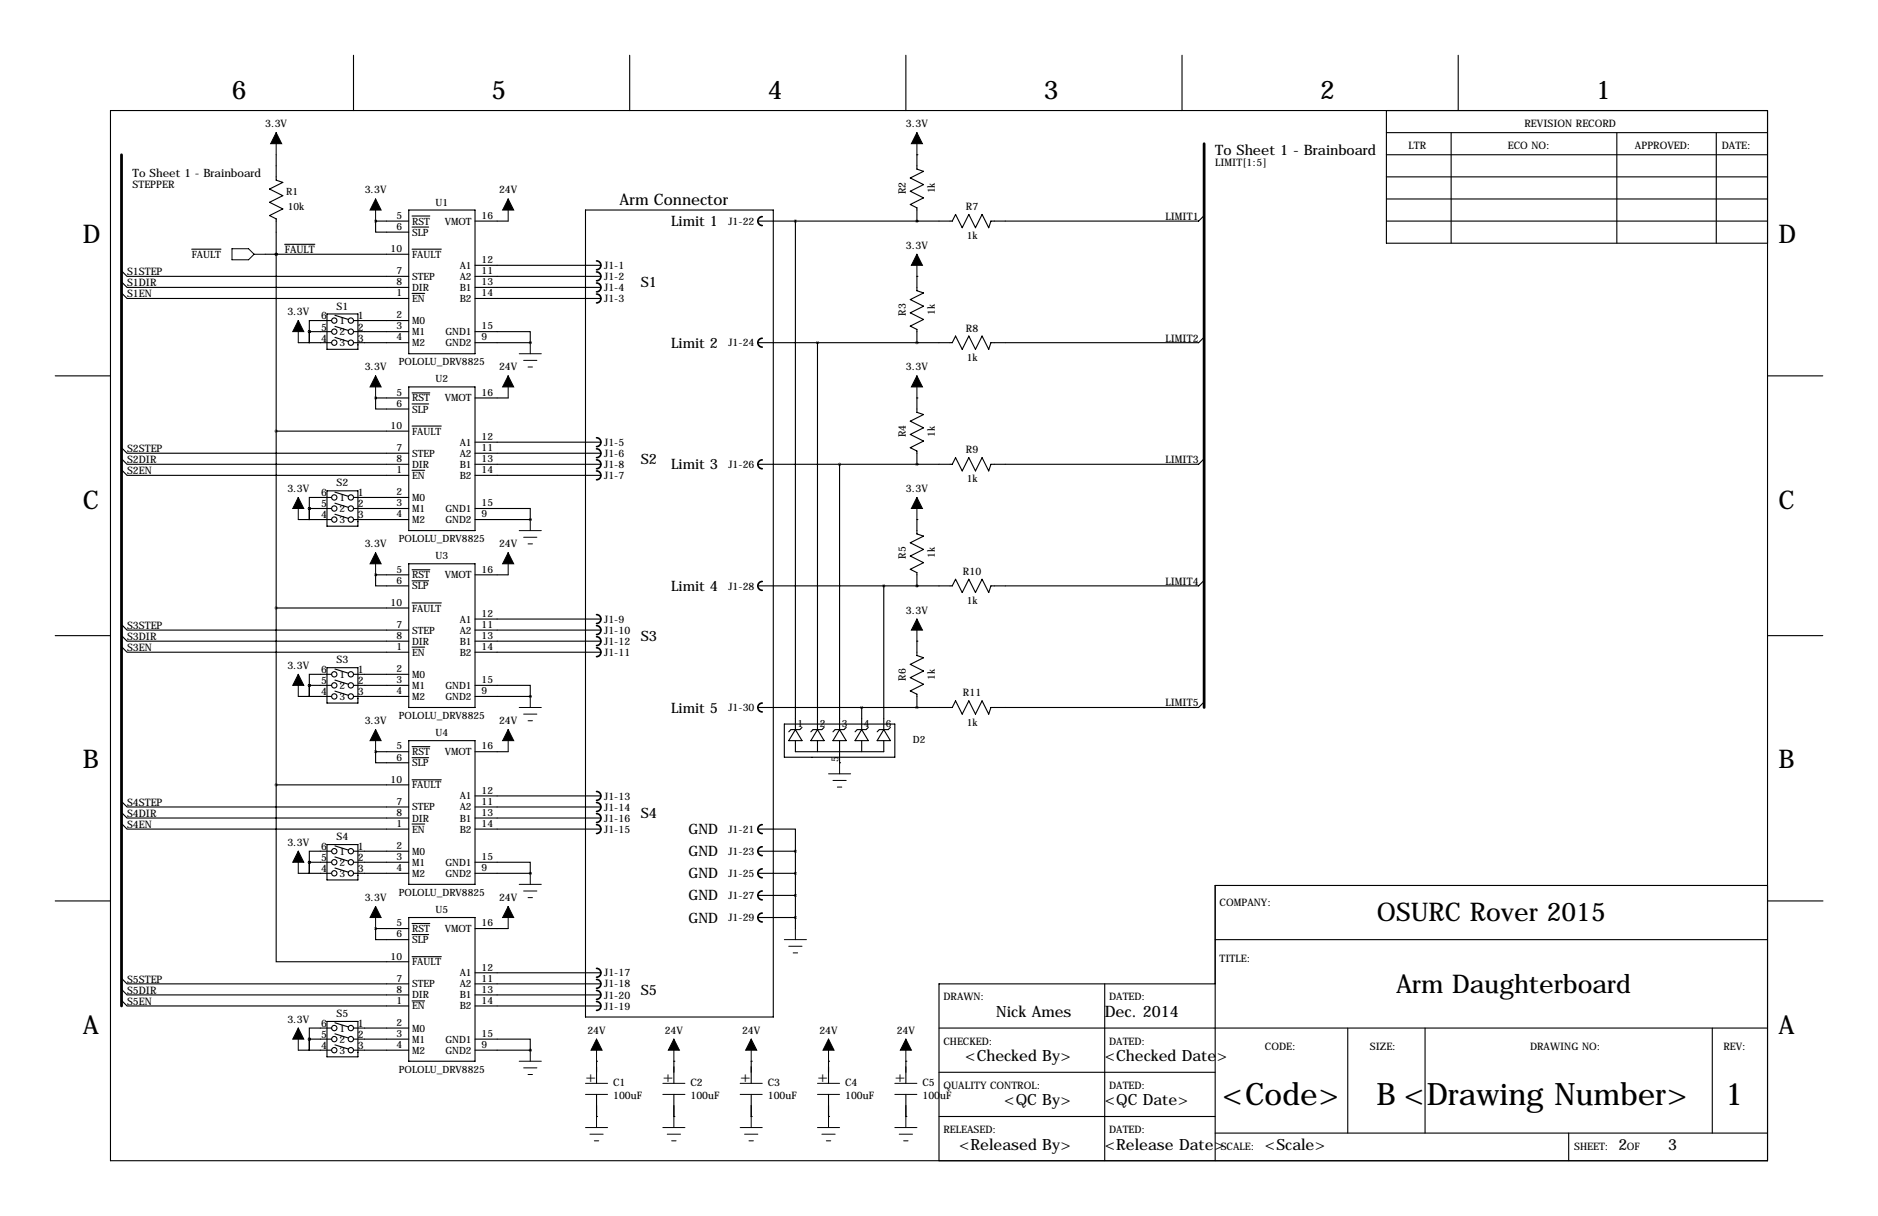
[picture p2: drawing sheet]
<svg xmlns="http://www.w3.org/2000/svg" width="432mm" height="279mm" viewBox="0 0 432 279" stroke-linecap="round" stroke-linejoin="round" font-family="sans-serif">
<g fill="none" stroke="#000" stroke-width=".25">
<path d="M81.3 12.7v12.7M144.8 12.7v12.7M208.3 12.7v12.7M271.8 12.7v12.7M335.3 12.7v12.7M25.4 25.4h381v241.3h-381zM63.5 35.6v5.8l1.5 .5-3 1.5 3 1.6-3 1.5 3 1.5-3 1.5 1.5 .8v130M210.8 35.6h.1M210.8 35.6v3.3l1.5 .5-3 1.5 3 1.5-3 1.5 3 1.6-3 1.5 1.5 .8v3M318.8 30.5h87.6M318.8 35.6h87.6M318.8 25.4v30.5h87.6"/>
<path d="M333.7 30.5v25.4M371.8 30.5v25.4M394.6 30.5v25.4M44.1 57.3h6.7M61 58.4h33M63.5 58.4h.1M65.5 56.1h6.9M86.4 50.8v2.5h7.6M86.4 50.8h.1M86.4 50.8h7.6M94 48.3h15.2v33h-15.2zM94.7 52.2h3.9"/>
<path d="M94.7 49.6h4.1M94.7 57.3h6.8M109.2 50.8h7.6M134.6 48.3h43.2v185.4h-43.2zM182.9 50.8v116.8M210.8 50.8h.1M276.9 49.5l-1.3 1.3h-47.8l-.5 1.5-1.5-3-1.5 3-1.5-3-1.6 3-1.5-3-.8 1.5h-44.7M318.8 45.7h87.6M318.8 50.8h87.6M318.8 40.6h87.6M27.9 62.2l1.3 1.3h64.8M27.9 64.8l1.3 1.2h64.8"/>
<path d="M27.9 67.3l1.3 1.3h64.8M71.1 76.2v2.5h5.1M71.1 76.2v2.5h-2.5M71.1 76.2h.1M71.1 76.2h5.1M75.2 72.1h7.1v8.2h-7.1zM76.2 73.7h-5.1v2.5M77 72.4l3.1 1M77 75l3.1 .9M77 77.5l3.1 1M81.3 73.7h12.7M81.3 76.2h12.7"/>
<path d="M81.3 78.7h12.7M94.7 67.4h2.9M109.2 76.2h12.7v2.5M109.2 63.5h29M109.2 66h29M109.2 78.7h12.7M109.2 68.6h29M109.2 61h29M121.9 78.7h.1M188 78.7v88.9M210.8 63.5h.1M210.8 78.7h.1"/>
<path d="M210.8 63.5v3.3l1.5 .5-3 1.5 3 1.6-3 1.5 3 1.5-3 1.5 1.5 .8v3M276.9 77.5l-1.3 1.2h-47.8l-.5 1.6-1.5-3.1-1.5 3.1-1.5-3.1-1.6 3.1-1.5-3.1-.8 1.5h-44.7M12.7 86.4h12.7M63.5 99.1h30.5M86.4 91.4v2.6h7.6M86.4 91.4h.1M86.4 91.4h7.6M94 88.9h15.2v33h-15.2zM94.7 92.8h3.9M94.7 90.3h4.1M94.7 97.9h6.8M109.2 91.4h7.6"/>
<path d="M210.8 91.4h.1M210.8 91.4v3.3l1.5 .5-3 1.6 3 1.5-3 1.5 3 1.5-3 1.6 1.5 .7v3.1M406.4 86.4h12.7M27.9 102.9l1.3 1.2h64.8M27.9 105.4l1.3 1.3h64.8M27.9 107.9l1.3 1.3h64.8M71.1 116.8v2.6h5.1M71.1 116.8v2.6h-2.5M71.1 116.8h.1M71.1 116.8h5.1M75.2 112.8h7.1v8.1h-7.1zM76.2 114.3h-5.1v2.5"/>
<path d="M77 113.1l3.1 .9M77 115.6l3.1 1M77 118.2l3.1 .9M81.3 114.3h12.7M81.3 116.8h12.7M81.3 119.4h12.7M94.7 108.1h2.9M109.2 116.8h12.7v2.6M109.2 101.6h29M109.2 104.1h29M109.2 109.2h29M109.2 106.7h29"/>
<path d="M109.2 119.4h12.7M121.9 119.4h.1M193 106.7v60.9M210.8 106.7h.1M210.8 119.4h.1M210.8 119.4v3.3l1.5 .5-3 1.5 3 1.5-3 1.6 3 1.5-3 1.5 1.5 .8v3M276.9 105.4l-1.3 1.3h-47.8l-.5 1.5-1.5-3-1.5 3-1.5-3-1.6 3-1.5-3-.8 1.5h-44.7M63.5 139.7h30.5M86.4 132.1v2.5h7.6M86.4 132.1h.1M86.4 132.1h7.6M94 129.5h15.2v33.1h-15.2z"/>
<path d="M94.7 133.5h3.9M94.7 130.9h4.1M94.7 138.5h6.8M109.2 132.1h7.6M203.2 134.6v33M210.8 134.6h.1M276.9 133.3l-1.3 1.3h-47.8l-.5 1.5-1.5-3-1.5 3-1.5-3-1.6 3-1.5-3-.8 1.5h-44.7M12.7 146h12.7M27.9 143.5l1.3 1.3h64.8M27.9 146l1.3 1.3h64.8M27.9 148.6l1.3 1.3h64.8M71.1 157.5v2.5h5.1"/>
<path d="M71.1 157.5v2.5h-2.5M71.1 157.5h.1M71.1 157.5h5.1M75.2 153.4h7.1v8.1h-7.1zM76.2 154.9h-5.1v2.6M77 153.7l3.1 1M77 156.3l3.1 .9M77 158.8l3.1 1M81.3 154.9h12.7M81.3 157.5h12.7M94.7 148.7h2.9M109.2 157.5h12.7v2.5"/>
<path d="M109.2 142.2h29M109.2 144.8h29M109.2 149.9h29M109.2 147.3h29M210.8 147.3h.1M210.8 147.3v3.3l1.5 .5-3 1.6 3 1.5-3 1.5 3 1.5-3 1.6 1.5 .7v3.1M406.4 146h12.7M81.3 160h12.7M86.4 172.7v2.6h7.6M86.4 172.7h.1M86.4 172.7h7.6M94 170.2h15.2v33h-15.2z"/>
<path d="M94.7 174.1h3.9M94.7 171.6h4.1M94.7 179.2h6.8M109.2 160h12.7M109.2 172.7h7.6M121.9 160h.1M180.3 166.4h25.4v7.6h-25.4zM182.9 167.6l1.5 2.6h-3zM182.9 170.2v2.5h20.3v-2.5M184.4 167.1l-.5 .5h-2l-.5 .5M188 167.6l1.5 2.6h-3.1zM188 170.2v2.5"/>
<path d="M189.5 167.1l-.5 .5h-2.1l-.5 .5M193 175.3h.1M193 167.6l1.6 2.6h-3.1zM193 170.2v5.1M194.6 167.1l-.5 .5h-2.1l-.5 .5M198.1 167.6l1.5 2.6h-3zM198.1 162.6v5M198.1 170.2v2.5M199.6 167.1l-.5 .5h-2l-.5 .5M203.2 167.6l1.5 2.6h-3zM204.7 167.1l-.5 .5h-2l-.5 .5M210.8 162.6h.1"/>
<path d="M276.9 161.3l-1.3 1.3h-47.8l-.5 1.5-1.5-3.1-1.5 3.1-1.5-3.1-1.6 3.1-1.5-3.1-.8 1.6h-44.7M27.9 184.1l1.3 1.3h64.8M27.9 186.7l1.3 1.3h64.8M27.9 189.2l1.3 1.3h64.8M63.5 180.3v40.7h30.5M63.5 180.3h30.5M71.1 198.1v2.6h5.1M71.1 198.1v2.6h-2.5M71.1 198.1h.1M71.1 198.1h5.1M75.2 194.1h7.1v8.1h-7.1zM76.2 195.6h-5.1v2.5"/>
<path d="M77 194.4l3.1 .9M77 196.9l3.1 1M77 199.4l3.1 1M81.3 195.6h12.7M81.3 198.1h12.7M94.7 189.3h2.9M109.2 198.1h12.7v2.6M109.2 182.9h29M109.2 185.4h29M109.2 190.5h29M109.2 188h29M174.2 190.5h8.7v5.1"/>
<path d="M174.2 195.6h8.7M182.9 195.6v17.8M12.7 207h12.7M81.3 200.7h12.7M86.4 213.4v2.5h7.6M86.4 213.4h.1M86.4 213.4h7.6M94 210.8h15.2v33h-15.2zM94.7 214.7h3.9M94.7 212.2h4.1M94.7 219.8h6.8M109.2 200.7h12.7"/>
<path d="M109.2 213.4h7.6M121.9 200.7h.1M174.2 200.7h8.7M174.2 205.7h8.7M174.2 210.8h8.7M279.4 215.9h127M406.4 203.5h-127v63.2M406.5 207h12.7M27.9 224.8l1.3 1.3h64.8M27.9 227.3l1.3 1.3h64.8M27.9 229.9l1.3 1.2h64.8M71.1 238.8v2.5h5.1"/>
<path d="M71.1 238.8v2.5h-2.5M71.1 238.8h.1M71.1 238.8h5.1M75.2 234.7h7.1v8.1h-7.1zM76.2 236.2h-5.1v2.6M77 235l3.1 1M77 237.5l3.1 1M81.3 236.2h12.7M81.3 238.8h12.7M94.7 230h2.9M109.2 238.8h12.7v2.5M109.2 226.1h29"/>
<path d="M109.2 223.5h29M109.2 231.1h29M109.2 228.6h29M215.9 236.2h190.5M254 226.1v40.6M279.4 226.1h-63.5v40.6M309.9 236.2v24.1M327.7 236.2v24.1M393.7 236.2v24.1M77 240.1l3.1 .9M81.3 241.3h12.7M109.2 241.3h12.7"/>
<path d="M121.9 241.3h.1M137.2 256.5h.1M137.2 243.8h.1M137.2 243.8v5.1M137.2 251.5v5M154.9 256.5h.1M154.9 243.8h.1M154.9 243.8v5.1M154.9 251.5v5M172.7 256.5h.1M172.7 243.8h.1M172.7 243.8v5.1"/>
<path d="M172.7 251.5v5M190.5 256.5h.1M190.5 243.8h.1M190.5 243.8v5.1M190.5 251.5v5M208.3 256.5h.1M208.3 243.8h.1M208.3 243.8v5.1M208.3 251.5v5M215.9 246.4h63.5M215.9 256.5h63.5M279.4 260.3h127"/>
<path d="M360.7 260.3v6.4"/>
<circle cx="76.9" cy="76.2" r=".61"/>
<circle cx="76.9" cy="78.7" r=".61"/>
<circle cx="76.9" cy="73.7" r=".61"/>
<circle cx="80.7" cy="76.2" r=".61"/>
<circle cx="80.7" cy="78.7" r=".61"/>
<circle cx="80.7" cy="73.7" r=".61"/>
<circle cx="76.9" cy="116.8" r=".61"/>
<circle cx="76.9" cy="114.3" r=".61"/>
<circle cx="76.9" cy="119.4" r=".61"/>
<circle cx="80.7" cy="116.8" r=".61"/>
<circle cx="80.7" cy="114.3" r=".61"/>
<circle cx="80.7" cy="119.4" r=".61"/>
<circle cx="76.9" cy="154.9" r=".61"/>
<circle cx="76.9" cy="157.5" r=".61"/>
<circle cx="80.7" cy="154.9" r=".61"/>
<circle cx="80.7" cy="157.5" r=".61"/>
<circle cx="76.9" cy="160" r=".61"/>
<circle cx="80.7" cy="160" r=".61"/>
<circle cx="76.9" cy="198.1" r=".61"/>
<circle cx="76.9" cy="195.6" r=".61"/>
<circle cx="80.7" cy="198.1" r=".61"/>
<circle cx="80.7" cy="195.6" r=".61"/>
<circle cx="76.9" cy="200.7" r=".61"/>
<circle cx="80.7" cy="200.7" r=".61"/>
<circle cx="76.9" cy="238.8" r=".61"/>
<circle cx="76.9" cy="236.2" r=".61"/>
<circle cx="80.7" cy="238.8" r=".61"/>
<circle cx="80.7" cy="236.2" r=".61"/>
<circle cx="76.9" cy="241.3" r=".61"/>
<circle cx="80.7" cy="241.3" r=".61"/>
</g>
<g fill="none" stroke="#000" stroke-width=".38">
<path d="M137.2 59.9a1.02 1.02 0 0 1 1 1.1 1.02 1.02 0 0 1-1 1M175.3 49.8a1.02 1.02 0 0 0-1.1 1 1.02 1.02 0 0 0 1.1 1M137.2 62.5a1.02 1.02 0 0 1 1 1 1.02 1.02 0 0 1-1 1M137.2 67.6a1.02 1.02 0 0 1 1 1 1.02 1.02 0 0 1-1 1M137.2 65a1.02 1.02 0 0 1 1 1 1.02 1.02 0 0 1-1 1.1M175.3 77.7a1.02 1.02 0 0 0-1.1 1 1.02 1.02 0 0 0 1.1 1.1M137.2 100.6a1.02 1.02 0 0 1 1 1 1.02 1.02 0 0 1-1 1M137.2 103.1a1.02 1.02 0 0 1 1 1 1.02 1.02 0 0 1-1 1.1M137.2 108.2a1.02 1.02 0 0 1 1 1 1.02 1.02 0 0 1-1 1M137.2 105.7a1.02 1.02 0 0 1 1 1 1.02 1.02 0 0 1-1 1M175.3 105.7a1.02 1.02 0 0 0-1.1 1 1.02 1.02 0 0 0 1.1 1M175.3 133.6a1.02 1.02 0 0 0-1.1 1 1.02 1.02 0 0 0 1.1 1"/>
<path d="M137.2 141.2a1.02 1.02 0 0 1 1 1 1.02 1.02 0 0 1-1 1.1M137.2 143.8a1.02 1.02 0 0 1 1 1 1.02 1.02 0 0 1-1 1M137.2 148.8a1.02 1.02 0 0 1 1 1.1 1.02 1.02 0 0 1-1 1M137.2 146.3a1.02 1.02 0 0 1 1 1 1.02 1.02 0 0 1-1 1M175.3 161.5a1.02 1.02 0 0 0-1.1 1.1 1.02 1.02 0 0 0 1.1 1M137.2 181.9a1.02 1.02 0 0 1 1 1 1.02 1.02 0 0 1-1 1M137.2 184.4a1.02 1.02 0 0 1 1 1 1.02 1.02 0 0 1-1 1M137.2 189.5a1.02 1.02 0 0 1 1 1 1.02 1.02 0 0 1-1 1M137.2 186.9a1.02 1.02 0 0 1 1 1.1 1.02 1.02 0 0 1-1 1M175.3 189.5a1.02 1.02 0 0 0-1.1 1 1.02 1.02 0 0 0 1.1 1M175.3 194.6a1.02 1.02 0 0 0-1.1 1 1.02 1.02 0 0 0 1.1 1M175.3 199.6a1.02 1.02 0 0 0-1.1 1.1 1.02 1.02 0 0 0 1.1 1"/>
<path d="M175.3 204.7a1.02 1.02 0 0 0-1.1 1 1.02 1.02 0 0 0 1.1 1.1M175.3 209.8a1.02 1.02 0 0 0-1.1 1 1.02 1.02 0 0 0 1.1 1M137.2 222.5a1.02 1.02 0 0 1 1 1 1.02 1.02 0 0 1-1 1M137.2 225a1.02 1.02 0 0 1 1 1.1 1.02 1.02 0 0 1-1 1M137.2 230.1a1.02 1.02 0 0 1 1 1 1.02 1.02 0 0 1-1 1.1M137.2 227.6a1.02 1.02 0 0 1 1 1 1.02 1.02 0 0 1-1 1"/>
</g>
<g fill="none" stroke="#000" stroke-width=".23">
<path d="M63.5 30.5v5.1M210.8 30.5v5.1M53.3 57.2h3.8l1.3 1.2-1.3 1.3h-3.8zM58.4 58.4h2.6M86.4 45.7v5.1M116.8 45.7v5.1M210.8 58.4v5.1M68.6 73.7v5M121.9 78.7v2.6M86.4 86.4v5M116.8 86.4v5M119.4 81.3h5.1"/>
<path d="M120.4 82.8h3M121.4 84.3h1M210.8 86.4v5M68.6 114.3v5.1M121.9 119.4v2.5M210.8 114.3v5.1M86.4 127v5.1M116.8 127v5.1M119.4 121.9h5.1M120.4 123.4h3M121.4 125h1M68.6 154.9v5.1"/>
<path d="M210.8 142.2v5.1M86.4 167.6v5.1M116.8 167.6v5.1M119.4 162.6h5.1M120.4 164.1h3M121.4 165.6h1M121.9 160v2.6M190.5 177.8h5.1M191.5 179.3h3.1M193 175.3v2.5M68.6 195.6v5.1M192.5 180.8h1"/>
<path d="M86.4 208.3v5.1M116.8 208.3v5.1M119.4 203.2h5.1M120.4 204.7h3M121.4 206.2h1M121.9 200.7v2.5M180.3 215.9h5.1M181.4 217.4h3M182.4 218.9h1M182.9 213.4v2.5M68.6 236.2v5.1M137.2 238.8v5"/>
<path d="M154.9 238.8v5M172.7 238.8v5M190.5 238.8v5M208.3 238.8v5M119.4 243.8h5.1M120.4 245.4h3M121.4 246.9h1M121.9 241.3v2.5M134.6 248.9h5.1M134.6 251.5h5.1M134.6 259.1h5.1M137.2 256.5v2.6"/>
<path d="M152.4 248.9h5.1M152.4 251.5h5.1M152.4 259.1h5.1M154.9 256.5v2.6M170.2 248.9h5.1M170.2 251.5h5.1M170.2 259.1h5.1M172.7 256.5v2.6M188 248.9h5M188 251.5h5M188 259.1h5M190.5 256.5v2.6"/>
<path d="M205.7 248.9h5.1M205.7 251.5h5.1M205.7 259.1h5.1M208.3 256.5v2.6M135.6 260.6h3.1M136.7 262.1h1M153.4 260.6h3.1M154.4 262.1h1M171.2 260.6h3M172.2 262.1h1M189 260.6h3M190 262.1h1"/>
<path d="M206.8 260.6h3M207.8 262.1h1"/>
</g>
<g fill="#000" stroke="#000" stroke-width=".23">
<path d="M63.5 30.5l1.3 2.5h-2.6zM210.8 30.5l1.3 2.5h-2.6zM86.4 45.7l1.2 2.6h-2.5zM116.8 45.7l1.3 2.6h-2.5zM210.8 58.4l1.3 2.6h-2.6zM68.6 73.7l1.2 2.5h-2.5zM86.4 86.4l1.2 2.5h-2.5zM116.8 86.4l1.3 2.5h-2.5zM210.8 86.4l1.3 2.5h-2.6zM68.6 114.3l1.2 2.5h-2.5zM210.8 114.3l1.3 2.5h-2.6zM86.4 127l1.2 2.5h-2.5z"/>
<path d="M116.8 127l1.3 2.5h-2.5zM68.6 154.9l1.2 2.6h-2.5zM210.8 142.2l1.3 2.6h-2.6zM86.4 167.6l1.2 2.6h-2.5zM116.8 167.6l1.3 2.6h-2.5zM68.6 195.6l1.2 2.5h-2.5zM86.4 208.3l1.2 2.5h-2.5zM116.8 208.3l1.3 2.5h-2.5zM68.6 236.2l1.2 2.6h-2.5zM137.2 238.8l1.2 2.5h-2.5zM154.9 238.8l1.3 2.5h-2.5zM172.7 238.8l1.3 2.5h-2.6z"/>
<path d="M190.5 238.8l1.3 2.5h-2.6zM208.3 238.8l1.2 2.5h-2.5z"/>
</g>
<path d="M86.3 50.8a.05 .05 0 0 0 .1 0 .05 .05 0 0 0-.1 0zM86.3 91.4a.05 .05 0 0 0 .1 0 .05 .05 0 0 0-.1 0zM86.3 132.1a.05 .05 0 0 0 .1 0 .05 .05 0 0 0-.1 0zM86.3 172.7a.05 .05 0 0 0 .1 0 .05 .05 0 0 0-.1 0zM86.3 213.4a.05 .05 0 0 0 .1 0 .05 .05 0 0 0-.1 0zM193 106.7a.05 .05 0 0 0 .1 0 .05 .05 0 0 0-.1 0zM187.9 78.7a.05 .05 0 0 0 .1 0 .05 .05 0 0 0-.1 0z" fill="#000" stroke="#000" stroke-width=".63"/>
<path d="M27.9 35.6v195.5M276.9 33v129.6" fill="none" stroke="#000" stroke-width=".63"/>
<g font-size="7.1">
<text x="281" y="254">&lt;Code&gt;</text>
<text x="316.5" y="254">B &lt;Drawing Number&gt;</text>
<text x="396.7" y="254">1</text>
</g>
<g font-size="5.9">
<text x="53.3" y="22.9">6</text>
<text x="113" y="22.9">5</text>
<text x="176.5" y="22.9">4</text>
<text x="240" y="22.9">3</text>
<text x="303.5" y="22.9">2</text>
<text x="367" y="22.9">1</text>
<text x="19" y="55.9">D</text>
<text x="408.9" y="55.9">D</text>
<text x="19" y="116.8">C</text>
<text x="408.9" y="116.8">C</text>
<text x="19" y="176.5">B</text>
<text x="408.9" y="176.5">B</text>
<text x="316.6" y="211.6">OSURC Rover 2015</text>
<text x="321" y="228.1">Arm Daughterboard</text>
<text x="19" y="237.5">A</text>
<text x="408.9" y="237.5">A</text>
</g>
<g font-size="3.6">
<text x="142.5" y="47">Arm Connector</text>
<text x="229.1" y="233.7">Nick Ames</text>
<text x="254" y="233.7">Dec. 2014</text>
<text x="221.9" y="243.8">&lt;Checked By&gt;</text>
<text x="254" y="243.8">&lt;Checked Date&gt;</text>
<text x="134.6" y="248.7">+</text>
<text x="152.4" y="248.7">+</text>
<text x="170.2" y="248.7">+</text>
<text x="188" y="248.7">+</text>
<text x="205.7" y="248.7">+</text>
<text x="230.9" y="254">&lt;QC By&gt;</text>
<text x="254" y="254">&lt;QC Date&gt;</text>
<text x="220.5" y="264.1">&lt;Released By&gt;</text>
<text x="254" y="264.1">&lt;Release Date&gt;</text>
<text x="290.8" y="264.1">&lt;Scale&gt;</text>
<text x="372.1" y="264.1">2</text>
<text x="383.5" y="264.1">3</text>
</g>
<g font-size="3.3">
<text x="279.4" y="35.6">To Sheet 1 - Brainboard</text>
<text x="154.3" y="52">Limit 1</text>
<text x="147.3" y="66">S1</text>
<text x="154.3" y="79.9">Limit 2</text>
<text x="147.3" y="106.7">S2</text>
<text x="154.3" y="107.8">Limit 3</text>
<text x="154.3" y="135.8">Limit 4</text>
<text x="147.3" y="147.3">S3</text>
<text x="154.3" y="163.7">Limit 5</text>
<text x="147.3" y="188">S4</text>
<text x="158.3" y="191.7">GND</text>
<text x="158.3" y="196.7">GND</text>
<text x="158.3" y="201.8">GND</text>
<text x="158.3" y="206.9">GND</text>
<text x="158.3" y="212">GND</text>
<text x="147.3" y="228.6">S5</text>
</g>
<text font-size="2.6" x="30.5" y="40.6">To Sheet 1 - Brainboard</text>
<g font-size="2.4">
<text x="61" y="29.2">3.3V</text>
<text x="208.3" y="29.2">3.3V</text>
<text x="350.5" y="29.2">REVISION RECORD</text>
<text x="323.8" y="34.3">LTR</text>
<text x="346.7" y="34.3">ECO NO:</text>
<text x="375.9" y="34.3">APPROVED:</text>
<text x="395.9" y="34.3">DATE:</text>
<text x="279.4" y="38.1">LIMIT[1:5]</text>
<text x="30.5" y="43.2">STEPPER</text>
<text x="83.8" y="44.4">3.3V</text>
<text x="114.7" y="44.4">24V</text>
<text x="208.3" y="44.6" transform="rotate(-90 208.3 44.6)">R2</text>
<text x="167.5" y="51.6">J1-22</text>
<text x="222.1" y="48.3">R7</text>
<text x="268" y="50.5">LIMIT1</text>
<text x="65.5" y="58.2">FAULT</text>
<text x="208.3" y="57.2">3.3V</text>
<text x="29.2" y="63.2">S1STEP</text>
<text x="29.2" y="65.8">S1DIR</text>
<text x="138.9" y="61.8">J1-1</text>
<text x="138.9" y="64.3">J1-2</text>
<text x="29.2" y="68.3">S1EN</text>
<text x="77.4" y="71.1">S1</text>
<text x="138.9" y="69.4">J1-3</text>
<text x="138.9" y="66.9">J1-4</text>
<text x="66.1" y="72.4">3.3V</text>
<text x="73.8" y="73.4">6</text>
<text x="73.8" y="75.9">5</text>
<text x="82.3" y="73.4">1</text>
<text x="82.3" y="75.9">2</text>
<text x="208.3" y="72.5" transform="rotate(-90 208.3 72.5)">R3</text>
<text x="222.1" y="76.2">R8</text>
<text x="73.8" y="78.5">4</text>
<text x="82.3" y="78.5">3</text>
<text x="167.5" y="79.6">J1-24</text>
<text x="268" y="78.5">LIMIT2</text>
<text x="83.8" y="85.1">3.3V</text>
<text x="114.7" y="85.1">24V</text>
<text x="208.3" y="85.1">3.3V</text>
<text x="208.3" y="100.5" transform="rotate(-90 208.3 100.5)">R4</text>
<text x="29.2" y="103.9">S2STEP</text>
<text x="29.2" y="106.4">S2DIR</text>
<text x="138.9" y="102.4">J1-5</text>
<text x="138.9" y="105">J1-6</text>
<text x="138.9" y="107.5">J1-8</text>
<text x="167.5" y="107.5">J1-26</text>
<text x="222.1" y="104.1">R9</text>
<text x="268" y="106.4">LIMIT3</text>
<text x="29.2" y="109">S2EN</text>
<text x="66.1" y="113">3.3V</text>
<text x="77.4" y="111.8">S2</text>
<text x="138.9" y="110.1">J1-7</text>
<text x="208.3" y="113">3.3V</text>
<text x="73.8" y="114">6</text>
<text x="73.8" y="116.6">5</text>
<text x="73.8" y="119.1">4</text>
<text x="82.3" y="114">1</text>
<text x="82.3" y="116.6">2</text>
<text x="82.3" y="119.1">3</text>
<text x="83.8" y="125.7">3.3V</text>
<text x="114.7" y="125.7">24V</text>
<text x="208.3" y="128.4" transform="rotate(-90 208.3 128.4)">R5</text>
<text x="167.5" y="135.5">J1-28</text>
<text x="221.4" y="132.1">R10</text>
<text x="268" y="134.4">LIMIT4</text>
<text x="138.9" y="143.1">J1-9</text>
<text x="208.3" y="141">3.3V</text>
<text x="29.2" y="144.5">S3STEP</text>
<text x="29.2" y="147.1">S3DIR</text>
<text x="29.2" y="149.6">S3EN</text>
<text x="138.9" y="145.6">J1-10</text>
<text x="138.9" y="148.2">J1-12</text>
<text x="66.1" y="153.7">3.3V</text>
<text x="73.8" y="154.7">6</text>
<text x="77.4" y="152.4">S3</text>
<text x="82.3" y="154.7">1</text>
<text x="138.9" y="150.7">J1-11</text>
<text x="73.8" y="157.2">5</text>
<text x="73.8" y="159.8">4</text>
<text x="82.3" y="157.2">2</text>
<text x="82.3" y="159.8">3</text>
<text x="208.3" y="156.4" transform="rotate(-90 208.3 156.4)">R6</text>
<text x="221.4" y="160">R11</text>
<text x="83.8" y="166.4">3.3V</text>
<text x="114.7" y="166.4">24V</text>
<text x="167.5" y="163.4">J1-30</text>
<text x="268" y="162.3">LIMIT5</text>
<text x="29.2" y="185.2">S4STEP</text>
<text x="138.9" y="183.7">J1-13</text>
<text x="29.2" y="187.7">S4DIR</text>
<text x="29.2" y="190.2">S4EN</text>
<text x="138.9" y="186.3">J1-14</text>
<text x="138.9" y="191.3">J1-15</text>
<text x="138.9" y="188.8">J1-16</text>
<text x="167.5" y="191.3">J1-21</text>
<text x="66.1" y="194.3">3.3V</text>
<text x="73.8" y="195.3">6</text>
<text x="73.8" y="197.9">5</text>
<text x="77.4" y="193">S4</text>
<text x="82.3" y="195.3">1</text>
<text x="82.3" y="197.9">2</text>
<text x="167.5" y="196.4">J1-23</text>
<text x="73.8" y="200.4">4</text>
<text x="82.3" y="200.4">3</text>
<text x="167.5" y="201.5">J1-25</text>
<text x="83.8" y="207">3.3V</text>
<text x="114.7" y="207">24V</text>
<text x="167.5" y="206.6">J1-27</text>
<text x="280.4" y="208.3">COMPANY:</text>
<text x="167.5" y="211.7">J1-29</text>
<text x="280.4" y="221">TITLE:</text>
<text x="29.2" y="225.8">S5STEP</text>
<text x="138.9" y="224.4">J1-17</text>
<text x="138.9" y="226.9">J1-18</text>
<text x="29.2" y="228.3">S5DIR</text>
<text x="29.2" y="230.9">S5EN</text>
<text x="77.4" y="233.7">S5</text>
<text x="138.9" y="232">J1-19</text>
<text x="138.9" y="229.4">J1-20</text>
<text x="216.9" y="229.9">DRAWN:</text>
<text x="255" y="229.9">DATED:</text>
<text x="66.1" y="234.9">3.3V</text>
<text x="73.8" y="236">6</text>
<text x="73.8" y="238.5">5</text>
<text x="82.3" y="236">1</text>
<text x="82.3" y="238.5">2</text>
<text x="135.1" y="237.5">24V</text>
<text x="152.8" y="237.5">24V</text>
<text x="170.6" y="237.5">24V</text>
<text x="188.4" y="237.5">24V</text>
<text x="206.2" y="237.5">24V</text>
<text x="73.8" y="241">4</text>
<text x="82.3" y="241">3</text>
<text x="216.9" y="240">CHECKED:</text>
<text x="255" y="240">DATED:</text>
<text x="290.8" y="241.3">CODE:</text>
<text x="315" y="241.3">SIZE:</text>
<text x="351.8" y="241.3">DRAWING NO:</text>
<text x="396.2" y="241.3">REV:</text>
<text x="141" y="249.4">C1</text>
<text x="158.7" y="249.4">C2</text>
<text x="176.5" y="249.4">C3</text>
<text x="194.3" y="249.4">C4</text>
<text x="212.1" y="249.4">C5</text>
<text x="216.9" y="250.2">QUALITY CONTROL:</text>
<text x="255" y="250.2">DATED:</text>
<text x="141" y="252.6">100uF</text>
<text x="158.7" y="252.6">100uF</text>
<text x="176.5" y="252.6">100uF</text>
<text x="194.3" y="252.6">100uF</text>
<text x="212.1" y="252.6">100uF</text>
<text x="216.9" y="260.3">RELEASED:</text>
<text x="255" y="260.3">DATED:</text>
<text x="280.7" y="264.2">SCALE:</text>
<text x="361.9" y="264.2">SHEET:</text>
<text x="374" y="264.2">OF</text>
</g>
<g font-size="2.3">
<text x="65.8" y="44.8">R1</text>
<text x="100.2" y="47.2">U1</text>
<text x="215" y="44.4" transform="rotate(-90 215 44.4)">1k</text>
<text x="66.2" y="48.3">10k</text>
<text x="91.1" y="52.8">6</text>
<text x="91.1" y="50.3">5</text>
<text x="94.7" y="51.6">RST</text>
<text x="102.3" y="51.6">VMOT</text>
<text x="110.7" y="50.3">16</text>
<text x="44.1" y="59.2">FAULT</text>
<text x="89.8" y="57.9">10</text>
<text x="94.7" y="54.1">SLP</text>
<text x="94.7" y="59.2">FAULT</text>
<text x="222.3" y="55">1k</text>
<text x="91.1" y="63">7</text>
<text x="91.1" y="65.5">8</text>
<text x="94.7" y="64.3">STEP</text>
<text x="105.7" y="61.8">A1</text>
<text x="105.7" y="64.3">A2</text>
<text x="110.7" y="60.5">12</text>
<text x="110.7" y="63">11</text>
<text x="110.7" y="65.5">13</text>
<text x="91.1" y="68.1">1</text>
<text x="94.7" y="66.8">DIR</text>
<text x="94.7" y="69.4">EN</text>
<text x="105.7" y="66.8">B1</text>
<text x="105.7" y="69.4">B2</text>
<text x="110.7" y="68.1">14</text>
<text x="78.1" y="74.5">1</text>
<text x="78.1" y="77">2</text>
<text x="91.1" y="73.2">2</text>
<text x="91.1" y="75.7">3</text>
<text x="94.7" y="74.5">M0</text>
<text x="94.7" y="77">M1</text>
<text x="102.4" y="77">GND1</text>
<text x="110.7" y="75.7">15</text>
<text x="215" y="72.4" transform="rotate(-90 215 72.4)">1k</text>
<text x="78.1" y="79.5">3</text>
<text x="91.1" y="78.2">4</text>
<text x="91.7" y="83.9">POLOLU_DRV8825</text>
<text x="94.7" y="79.5">M2</text>
<text x="102.4" y="79.5">GND2</text>
<text x="110.7" y="78.2">9</text>
<text x="222.3" y="82.9">1k</text>
<text x="100.2" y="87.9">U2</text>
<text x="91.1" y="93.5">6</text>
<text x="91.1" y="90.9">5</text>
<text x="94.7" y="94.8">SLP</text>
<text x="94.7" y="92.2">RST</text>
<text x="102.3" y="92.2">VMOT</text>
<text x="110.7" y="90.9">16</text>
<text x="89.8" y="98.6">10</text>
<text x="94.7" y="99.9">FAULT</text>
<text x="110.7" y="101.1">12</text>
<text x="215" y="100.3" transform="rotate(-90 215 100.3)">1k</text>
<text x="91.1" y="103.6">7</text>
<text x="91.1" y="106.2">8</text>
<text x="94.7" y="104.9">STEP</text>
<text x="94.7" y="107.5">DIR</text>
<text x="105.7" y="102.4">A1</text>
<text x="105.7" y="104.9">A2</text>
<text x="105.7" y="107.5">B1</text>
<text x="110.7" y="103.6">11</text>
<text x="110.7" y="106.2">13</text>
<text x="91.1" y="113.8">2</text>
<text x="91.1" y="108.7">1</text>
<text x="94.7" y="110">EN</text>
<text x="105.7" y="110">B2</text>
<text x="110.7" y="108.7">14</text>
<text x="222.3" y="110.8">1k</text>
<text x="78.1" y="115.1">1</text>
<text x="78.1" y="117.6">2</text>
<text x="91.1" y="116.3">3</text>
<text x="91.1" y="118.9">4</text>
<text x="94.7" y="115.1">M0</text>
<text x="94.7" y="117.6">M1</text>
<text x="102.4" y="117.6">GND1</text>
<text x="110.7" y="116.3">15</text>
<text x="110.7" y="118.9">9</text>
<text x="78.1" y="120.2">3</text>
<text x="91.7" y="124.5">POLOLU_DRV8825</text>
<text x="94.7" y="120.2">M2</text>
<text x="102.4" y="120.2">GND2</text>
<text x="91.1" y="131.6">5</text>
<text x="100.2" y="128.5">U3</text>
<text x="110.7" y="131.6">16</text>
<text x="215" y="128.3" transform="rotate(-90 215 128.3)">1k</text>
<text x="91.1" y="134.1">6</text>
<text x="94.7" y="135.4">SLP</text>
<text x="94.7" y="132.9">RST</text>
<text x="102.3" y="132.9">VMOT</text>
<text x="89.8" y="139.2">10</text>
<text x="94.7" y="140.5">FAULT</text>
<text x="105.7" y="143">A1</text>
<text x="110.7" y="141.7">12</text>
<text x="222.3" y="138.8">1k</text>
<text x="91.1" y="144.3">7</text>
<text x="91.1" y="146.8">8</text>
<text x="91.1" y="149.4">1</text>
<text x="94.7" y="145.6">STEP</text>
<text x="94.7" y="148.1">DIR</text>
<text x="105.7" y="145.6">A2</text>
<text x="105.7" y="148.1">B1</text>
<text x="110.7" y="144.3">11</text>
<text x="110.7" y="146.8">13</text>
<text x="110.7" y="149.4">14</text>
<text x="78.1" y="155.7">1</text>
<text x="91.1" y="154.4">2</text>
<text x="94.7" y="155.7">M0</text>
<text x="94.7" y="150.7">EN</text>
<text x="105.7" y="150.7">B2</text>
<text x="78.1" y="158.3">2</text>
<text x="78.1" y="160.8">3</text>
<text x="91.1" y="157">3</text>
<text x="91.1" y="159.5">4</text>
<text x="94.7" y="158.3">M1</text>
<text x="94.7" y="160.8">M2</text>
<text x="102.4" y="158.3">GND1</text>
<text x="102.4" y="160.8">GND2</text>
<text x="110.7" y="157">15</text>
<text x="110.7" y="159.5">9</text>
<text x="215" y="156.2" transform="rotate(-90 215 156.2)">1k</text>
<text x="91.7" y="165.2">POLOLU_DRV8825</text>
<text x="183.4" y="167.1">1</text>
<text x="188.5" y="167.1">2</text>
<text x="193.5" y="167.1">3</text>
<text x="198.6" y="167.1">4</text>
<text x="203.7" y="167.1">6</text>
<text x="222.3" y="166.7">1k</text>
<text x="91.1" y="172.2">5</text>
<text x="94.7" y="173.5">RST</text>
<text x="100.2" y="169.2">U4</text>
<text x="102.3" y="173.5">VMOT</text>
<text x="110.7" y="172.2">16</text>
<text x="209.9" y="170.7">D2</text>
<text x="89.8" y="179.8">10</text>
<text x="91.1" y="174.8">6</text>
<text x="94.7" y="176.1">SLP</text>
<text x="192.8" y="175.1" transform="rotate(-90 192.8 175.1)">5</text>
<text x="91.1" y="184.9">7</text>
<text x="94.7" y="181.1">FAULT</text>
<text x="105.7" y="183.7">A1</text>
<text x="110.7" y="182.4">12</text>
<text x="110.7" y="184.9">11</text>
<text x="91.1" y="187.5">8</text>
<text x="91.1" y="190">1</text>
<text x="94.7" y="186.2">STEP</text>
<text x="94.7" y="188.8">DIR</text>
<text x="94.7" y="191.3">EN</text>
<text x="105.7" y="186.2">A2</text>
<text x="105.7" y="188.8">B1</text>
<text x="105.7" y="191.3">B2</text>
<text x="110.7" y="187.5">13</text>
<text x="110.7" y="190">14</text>
<text x="78.1" y="196.4">1</text>
<text x="91.1" y="195.1">2</text>
<text x="91.1" y="197.6">3</text>
<text x="94.7" y="196.4">M0</text>
<text x="110.7" y="197.6">15</text>
<text x="78.1" y="198.9">2</text>
<text x="78.1" y="201.5">3</text>
<text x="91.1" y="200.2">4</text>
<text x="94.7" y="198.9">M1</text>
<text x="94.7" y="201.5">M2</text>
<text x="102.4" y="198.9">GND1</text>
<text x="102.4" y="201.5">GND2</text>
<text x="110.7" y="200.2">9</text>
<text x="91.7" y="205.8">POLOLU_DRV8825</text>
<text x="100.2" y="209.8">U5</text>
<text x="91.1" y="215.4">6</text>
<text x="91.1" y="212.9">5</text>
<text x="94.7" y="214.2">RST</text>
<text x="102.3" y="214.2">VMOT</text>
<text x="110.7" y="212.9">16</text>
<text x="89.8" y="220.5">10</text>
<text x="94.7" y="216.7">SLP</text>
<text x="94.7" y="221.8">FAULT</text>
<text x="91.1" y="225.6">7</text>
<text x="94.7" y="226.9">STEP</text>
<text x="105.7" y="224.3">A1</text>
<text x="105.7" y="226.9">A2</text>
<text x="110.7" y="223">12</text>
<text x="110.7" y="225.6">11</text>
<text x="91.1" y="228.1">8</text>
<text x="91.1" y="230.6">1</text>
<text x="94.7" y="229.4">DIR</text>
<text x="94.7" y="231.9">EN</text>
<text x="105.7" y="229.4">B1</text>
<text x="105.7" y="231.9">B2</text>
<text x="110.7" y="228.1">13</text>
<text x="110.7" y="230.6">14</text>
<text x="78.1" y="237">1</text>
<text x="78.1" y="239.6">2</text>
<text x="91.1" y="235.7">2</text>
<text x="91.1" y="238.3">3</text>
<text x="94.7" y="237">M0</text>
<text x="94.7" y="239.6">M1</text>
<text x="102.4" y="239.6">GND1</text>
<text x="110.7" y="238.3">15</text>
<text x="78.1" y="242.1">3</text>
<text x="91.1" y="240.8">4</text>
<text x="94.7" y="242.1">M2</text>
<text x="102.4" y="242.1">GND2</text>
<text x="110.7" y="240.8">9</text>
<text x="91.7" y="246.5">POLOLU_DRV8825</text>
</g>
</svg>
